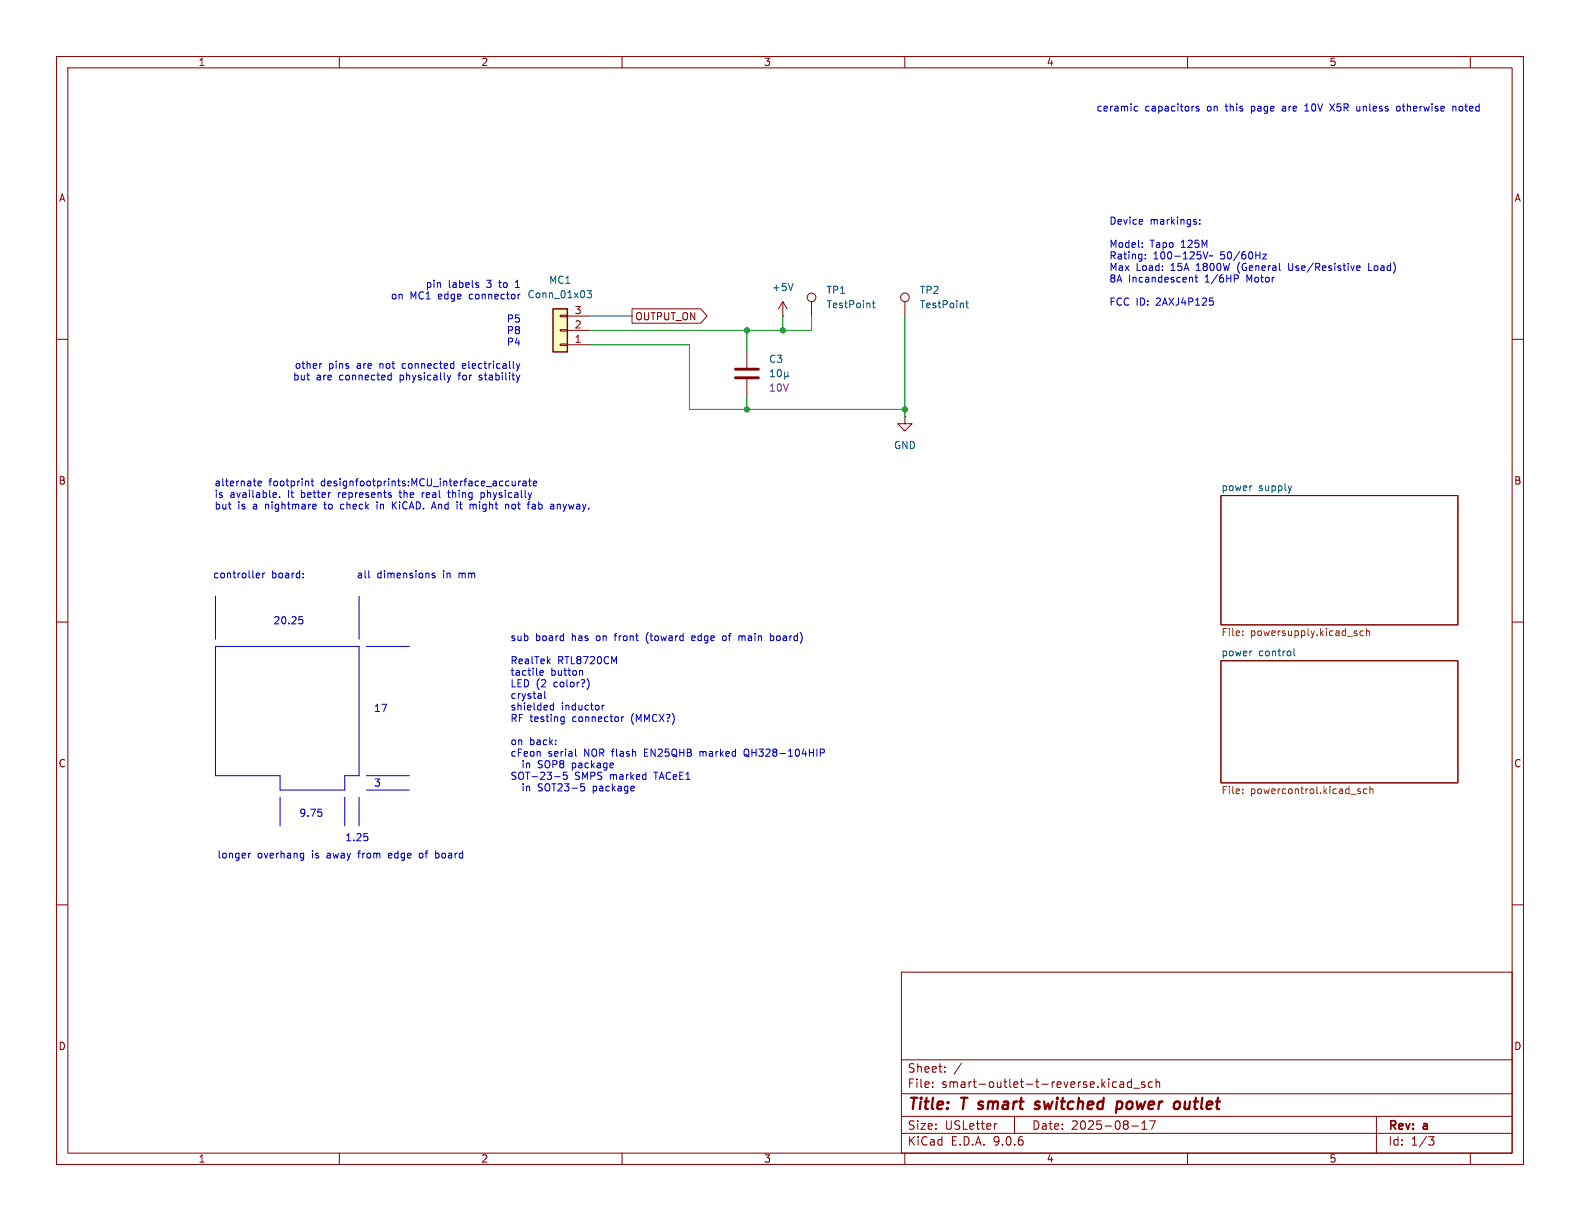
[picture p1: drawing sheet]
<svg xmlns="http://www.w3.org/2000/svg" width="279mm" height="216mm" viewBox="0 0 279 216" stroke-linecap="round" stroke-linejoin="round" font-family="sans-serif">
<g fill="none" stroke="#840000" stroke-width=".18">
<path d="M10 10h259.4v195.9h-259.4zM12 12h255.4v191.9h-255.4zM60 10v2M110 10v2M160 10v2M210 10v2M260 10v2M160 53.3v2.6M10 60h2M132.1 62.2v2.8M132.1 67.1v2.8M267.4 60h2"/>
<path d="M215.9 87.6h41.9v22.9h-41.9zM10 110h2M215.9 116.8h41.9v21.6h-41.9zM267.4 110h2M10 160h2M159.4 171.9h108v32h-108zM267.4 160h2M159.4 197.4h108M159.4 193.4h108M159.4 187.4h108M164.9 192.1v.2M164.9 191.4v.1"/>
<path d="M167.1 189.4v.2M167.1 188.7v.1M170 188l-1.3 1.9M176.3 198.7l-.3 .1M179.4 197.4v3M196.9 192.2h.5M196.9 191.4h.5M198.1 191.4h.5l.1 .9M198.7 191.6l-.5 .1a.29 .29 0 0 0-.2 .3 .29 .29 0 0 0 .2 .3l.5-.1M200.1 191.4l-.5-.1-.2 .3v.4l.1 .2h.6M200.1 190.8v1.5M200.1 199.1h1.2"/>
<path d="M200.4 192.4h1.2M201.9 199.7h.9M201.9 198.6l.5-.4v1.5M202.4 191.4l-.3-.1-.2 .2v.2l.5 .2v.3h-.5M203.8 191.4l-.4-.1-.3 .3v.4l.1 .2h.6M204.3 198.2l-.7 1.5M204.4 191.4l.2-.1 .4 .1 .1 .9M204.4 190.8v1.5M243.4 197.4v6.5M60 203.9v2M110 203.9v2M159.4 200.4h108"/>
<path d="M160 203.9v2M210 203.9v2M252.6 201h1l-.5 .6 .4 .1 .1 .5-.3 .3h-.4M260 203.9v2"/>
<circle cx="160" cy="52.6" r=".76"/>
</g>
<path d="M183.9 194.9a.49 .49 0 0 0-.8 .3v.1l.7 .2v.3l-.3 .3-.6-.1M197.8 194.8h.4l.2 .2v.7a.66 .66 0 0 1-.8 .4M209.6 194.8l-.1 1.2 .2 .1 .5-.1" fill="none" stroke="#840000" stroke-width=".4"/>
<g fill="none" stroke="#006464" stroke-width=".18">
<path d="M170.8 53.6h.5M171 53.2v1l.3 .2M136.2 66.6h.8M136.2 65.7l.4-.4v1.3M137.6 65.5l.2-.2a.68 .68 0 0 1 .4 .7 .68 .68 0 0 1-.4 .6l-.2-.1-.1-.4zM138.7 66.4l.2 .2h.2l.2-.2M138.7 65.8v1.2M139.3 66.4l.2 .2M139.3 65.8v.6M221.3 85.9h.1M228.4 85.9l-.3 .9M221.3 115.1h.1"/>
<path d="M228.8 114.7v1.1l.2 .2"/>
</g>
<g fill="none" stroke="#725600" stroke-width=".18">
<path d="M219.7 111.6v.1M219.7 112.3v.1M239.8 112l.2 .2-.2 .2M239.8 111.6h.1M241.1 111.6h-.4l-.2 .2 .1 .5h.5M241.6 111.7l.2-.1h.3l.1 .8M241.6 111.1v1.3M219.7 139.6v.1M240.1 139.7l.5 .4-.2 .2h-.3M240.6 139.6l-.3-.1-.2 .2M241.7 139.6l-.4-.1-.2 .2 .1 .6h.5M242.2 139.6l.2-.1 .3 .1 .1 .7"/>
<path d="M242.2 139.1v1.2M219.7 140.2v.1"/>
</g>
<path d="M130 65.3h4.1M130 66.8h4.1" fill="none" stroke="#840000" stroke-width=".51"/>
<path d="M97.8 54.6h2.5v7.6h-2.5z" fill="#ffffc2"/>
<path d="M97.8 54.6h2.5v7.6h-2.5z" fill="none" stroke="#840000" stroke-width=".25"/>
<g fill="none" stroke="#840000" stroke-width=".18">
<path d="M99.1 58.3h1.2v.2h-1.2zM99.1 55.8h1.2v.2h-1.2zM100.3 58.4h3.8M100.3 55.9h3.8M111.8 54.6h12.1l1.1 1.3-1.1 1.3h-12.1zM138.4 55.9h.1M138.4 53.3l-.7 1.3M138.4 53.3l.8 1.3M138.4 53.3v2.6M143.5 53.3v2.6M99.1 60.8h1.2v.3h-1.2zM100.3 61h3.8"/>
<path d="M160 73.7v1.2h1.3l-1.3 1.3-1.3-1.3h1.3M160 73.7h.1"/>
<circle cx="143.5" cy="52.6" r=".76"/>
</g>
<path d="M103.8 51.4h.8l-.4 .5 .3 .1v.5l-.1 .1-.6-.1M140.2 50.1l-.4 1.3M154.3 53.6h.4M154.4 53.2v1l.3 .2" fill="none" stroke="#006464" stroke-width=".18"/>
<g fill="none" stroke="#0000c2" stroke-width=".18">
<path d="M200.6 19.4l.2 .2h.4M201.2 18.8h-.4l-.2 .2M211 18.8h.1M212 18.8h-.3l-.2 .2 .1 .1 .4 .2v.3h-.5M226.9 18.8h-.1M226.9 19.1l-.2 .2 .2 .3M230.7 19.6h.8M230.7 18.7l.4-.3v1.2M235.1 18.4l.9 1.2M236 18.4l-.9 1.2M240.5 19.5l-.4 .1M240.5 18.8v.8"/>
<path d="M247 18.9l.2-.1 .3 .1 .1 .5-.1 .2h-.3l-.2-.1zM256.9 18.9l.2-.1h.3l.1 .8M256.9 18.8v.8M258.1 18.9v.6M202 38.9l.1 .2-.7 .1M211.4 39.2l.2 .2-.2 .3M211.4 38.8l.1 .1M212.2 39.5v.2M212.2 38.9v.1M84.3 50.4l.3 .1 .1 .1-.2 .2h-.3M84.3 50h.3M91.1 50.8h.8"/>
<path d="M91.3 49.9h-.2M92 52l-.4 .3M202 43.6v.1M202 43v.1M202.5 45.7v.1M202.5 45v.1M210.5 49l.4 .2v.7M211.3 49h.5M211.5 48.6v1.1l.3 .2M212.8 44.5l.4 1.3 .4-1.3M213.9 52.7h.6M214.3 53.2l.3 .2v.3l-.3 .3"/>
<path d="M214.5 45.2l-.7 .1M218.3 48.6l.6 .1M219 49l-.3 .3h-.4M223.3 44.9h.6l-.6 .9h.6M227.9 46.6v1l.2 .2M239.9 47.4l.6-.1v-.3h-.4l-.2 .2 .1 .6h.5M242 46.6v1.2h.6M56.9 64.3l-.2 .1M68.7 67.1h.5M68.7 66.4h.5M69.2 65.9v1.3M79.1 66.3l.3 .9"/>
<path d="M79.4 67.2l-.2 .3M79.7 66.3l-.3 .9M81.9 64.3l-.1 .2v.5l.1 .1M82.4 64.6l-.6 .1M84.7 67.1l.1 .1M84.8 66.4l-.1 .2 .2 .2M91.3 64.3l.3 .8M91.6 65.1l-.3 .5M91.9 64.3l-.3 .8M91.9 66.3l-.3 .9M45.6 85.5l.6-.1v-.3h-.4l-.2 .1 .1 .7h.5M48.8 87.9l-.3 .1"/>
<path d="M48.8 87.2l.1 .2-.6 .1M49.4 87.8v.2M54.5 85.1l.1 .8M55 85.1h.5M55.2 84.6v1.1l.3 .2M55.5 89.2h.3l.1 .3-.6 .1M55.8 89.9l-.3 .1M60.3 89.2l-.1 .6 .2 .2M66.7 89.2v.8M69.2 87.6v.3M69.4 88.7v1.3M69.6 89.3l.5 .7"/>
<path d="M70.1 88.7l-.7 .8M70.7 86.7l.1 1.2M74.7 87.1v.9M74.8 87.2l-.1 .2M76.3 90l.4-1.3 .4 1.3M76.4 89.6h.6M79.3 86.7v1.1l.3 .2M81.4 88.7v1.1l.3 .2M83.7 89.2v.1M84.1 89.2l.1 .8M85.1 87.1v1.3M85.5 87.2l.2 .2-.1 .4-.2 .2-.3-.1"/>
<path d="M89.9 85.1h.1M89.9 89.2l.1 .8M90 85.9h-.1M90.6 85.1v.8h.3l.2-.1M90.6 89.2l-.1 .6 .2 .2M91.1 85.1v.8M91.7 85.1v.8M92.1 85.1l-.4 .2M92.5 85.1h.5v.8M93 85.4h-.4l-.2 .2 .2 .3h.4M93.5 85.1h.4M93.6 84.6v1.1l.3 .2"/>
<path d="M94.3 85.5l.6-.1v-.3h-.4l-.2 .1 .1 .7h.5M94.5 89.2l.2 .1v.7M94.7 89.9l-.5 .1M94.7 89.5h-.5M98.5 89.3l.4-.1 .2 .1M98.5 89.2v.8M38.1 114.3h25.4v22.9h-2.5v2.5h-11.5v-2.5h-11.4zM38.1 105.4v7.6M45.4 102.1h.5M45.4 101.4l.3-.1 .2 .3-.6 .2M46.5 101.3v.9M46.8 101.3l-.3 .3"/>
<path d="M52.9 109h.6M53 109.5h.3l.3 .3-.2 .5h-.4M53.6 101.4v.1M53.6 102.1v.1M63.5 105.4v7.6M64.8 114.3h7.6M65.2 102l.2 .2M76.9 101.4l-.3-.1-.2 .2 .1 .2 .4 .1v.3h-.5M95.5 119l.6-.1-.1-.3h-.3l-.2 .1v.7h.5M102.7 118.6l.3 .1v.7M114.4 112.2l-.1 .5 .1 .7M122.7 112.4h-.2l-.2 .2 .1 .6 .3 .1"/>
<path d="M122.9 112.7l-.6 .2M128.3 112.5l-.3-.1-.2 .3v.5l.2 .1 .3-.1M130.8 112.4l.4 .2M131.2 112.6v.7M131.4 112.4l-.2 .2M136.2 112.5l.4-.1 .2 .3-.1 .5h-.5M136.2 112v1.3M64.8 137.2h7.6M64.8 139.7h7.6M96.3 122.2v1.1l.2 .2M97.9 124.8l-.4-.1-.2 .2 .1 .6h.5M97.9 124.3v1.2"/>
<path d="M98.1 137.3h.9M99.4 126.7l.4 .1M99.6 136.5v.6l.2-.1 .4 .1 .1 .5-.2 .2-.5-.1M99.8 126.7v1.1l-.2 .2h-.3M99.8 127.5l-.4 .1M101.8 132.5v1l.1 .2M103.2 139.1l.2 .2v.3l-.2 .3M103.9 120.1a1.49 1.49 0 0 1 0 1.8M106.5 124.7v.8M106.8 124.7l-.3 .2M109.9 126.7v.9M110.3 126.7l-.4 .3"/>
<path d="M123.8 132.9v.8M124 132.9l-.2 .1M131.8 133.4h.1M132.1 132.5a.43 .43 0 0 0-.5 .4v.4a.43 .43 0 0 0 .5 .4M145.1 132.5h.4l.3 .2-.1 .4h-.6M44 150.9v.8M44.3 150.9l-.3 .2M49.5 141v5.1M53.3 150.9h.4M53.7 150.9v1l-.1 .2h-.3M53.7 151.7h-.4M56.3 143.1h.6"/>
<path d="M56.8 143.6l.1 .2-.1 .5M61 141v5.1M63.5 141v5.1M64.4 147.4h.6M64.9 147.9l.2 .2-.2 .5M68.9 150.9l-.2 .1v.5l.2 .2M69.3 151.2l-.6 .1M74.6 150.9h-.3l-.2 .2 .1 .5 .4 .1M77 150.9h.4l.2 .1M77.6 151.6l-.2 .1h-.4"/>
</g>
<path d="M104.1 55.9h7.7M132.1 58.4v3.8M138.4 55.9v2.5M143.5 55.9v2.5h-39.4M160 55.9v17.8M104.1 61h17.8v11.4h38.1M132.1 69.9v2.5" fill="none" stroke="#009600" stroke-width=".18"/>
<g fill="#009600" stroke="#009600" stroke-width=".18">
<circle cx="132.1" cy="72.4" r=".46"/>
<circle cx="138.4" cy="58.4" r=".46"/>
<circle cx="132.1" cy="58.4" r=".46"/>
<circle cx="160" cy="72.4" r=".46"/>
</g>
<g font-size="2.8" fill="#840000">
<text x="160.4" y="196.8">Title:</text>
<text x="170.1" y="196.8">T smart</text>
<text x="184.7" y="196.8">switched</text>
<text x="199.9" y="196.8">power</text>
<text x="210.9" y="196.8">outlet</text>
</g>
<g font-size="2.1" fill="#840000">
<text x="160.4" y="189.9">Sheet:</text>
<text x="160.4" y="192.6">File:</text>
<text x="166.5" y="192.6">smart-outlet-t-reverse.kicad_sch</text>
<text x="160.4" y="202.8">KiCad</text>
<text x="160.4" y="200">Size:</text>
<text x="167.1" y="200">USLetter</text>
<text x="168.1" y="202.8">E.D.A.</text>
<text x="175.7" y="202.8">9.0.6</text>
<text x="182.4" y="200">Date:</text>
<text x="189.4" y="200">2025-08-17</text>
<text x="245.4" y="200.2">Rev:</text>
<text x="245.4" y="202.8">Id:</text>
<text x="249.5" y="202.8">1/3</text>
<text x="251.8" y="200.2">a</text>
</g>
<g font-size="1.8" fill="#840000">
<text x="35" y="11.9">1</text>
<text x="85" y="11.9">2</text>
<text x="135" y="11.9">3</text>
<text x="185" y="11.9">4</text>
<text x="235" y="11.9">5</text>
<text x="10.3" y="35.9">A</text>
<text x="267.7" y="35.9">A</text>
<text x="112.2" y="56.8">OUTPUT_ON</text>
<text x="10.3" y="85.9">B</text>
<text x="267.7" y="85.9">B</text>
<text x="10.3" y="135.9">C</text>
<text x="267.7" y="135.9">C</text>
<text x="10.3" y="185.9">D</text>
<text x="267.7" y="185.9">D</text>
<text x="35" y="205.8">1</text>
<text x="85" y="205.8">2</text>
<text x="135" y="205.8">3</text>
<text x="185" y="205.8">4</text>
<text x="235" y="205.8">5</text>
</g>
<g font-size="1.8" fill="#0000c2">
<text x="193.8" y="19.9">ceramic</text>
<text x="202.5" y="19.9">capacitors</text>
<text x="213.6" y="19.9">on</text>
<text x="217" y="19.9">this</text>
<text x="221.7" y="19.9">page</text>
<text x="227.4" y="19.9">are</text>
<text x="231.6" y="19.9">10V</text>
<text x="236.3" y="19.9">X5R</text>
<text x="241.1" y="19.9">unless</text>
<text x="248.4" y="19.9">otherwise</text>
<text x="258.5" y="19.9">noted</text>
<text x="196.1" y="39.9">Device</text>
<text x="203.4" y="39.9">markings:</text>
<text x="196.1" y="44">Model:</text>
<text x="196.1" y="46.1">Rating:</text>
<text x="203.4" y="44">Tapo</text>
<text x="203.9" y="46.1">100-125V~</text>
<text x="209" y="44">125M</text>
<text x="215.9" y="46.1">50/60Hz</text>
<text x="69" y="53.2">on</text>
<text x="72.5" y="53.2">MC1</text>
<text x="75.2" y="51.1">pin</text>
<text x="77.6" y="53.2">edge</text>
<text x="79.3" y="51.1">labels</text>
<text x="83.2" y="53.2">connector</text>
<text x="86.2" y="51.1">3</text>
<text x="88.6" y="51.1">to</text>
<text x="91.6" y="51.1">1</text>
<text x="196.1" y="48.1">Max</text>
<text x="196.1" y="50.2">8A</text>
<text x="199.6" y="50.2">Incandescent</text>
<text x="200.9" y="48.1">Load:</text>
<text x="207.1" y="48.1">15A</text>
<text x="211.8" y="48.1">1800W</text>
<text x="213.2" y="50.2">1/6HP</text>
<text x="219.3" y="48.1">(General</text>
<text x="220.7" y="50.2">Motor</text>
<text x="228.5" y="48.1">Use/Resistive</text>
<text x="242.8" y="48.1">Load)</text>
<text x="89.5" y="57.2">P5</text>
<text x="89.5" y="59.3">P8</text>
<text x="196.1" y="54.3">FCC ID:</text>
<text x="204.5" y="54.3">2AXJ4P125</text>
<text x="52" y="65.4">other</text>
<text x="58.1" y="65.4">pins</text>
<text x="63.2" y="65.4">are</text>
<text x="67.4" y="65.4">not</text>
<text x="71.6" y="65.4">connected</text>
<text x="82.4" y="65.4">electrically</text>
<text x="89.5" y="61.3">P4</text>
<text x="51.7" y="67.5">but</text>
<text x="55.9" y="67.5">are</text>
<text x="60.1" y="67.5">connected</text>
<text x="71" y="67.5">physically</text>
<text x="81.6" y="67.5">for</text>
<text x="85.4" y="67.5">stability</text>
<text x="37.8" y="86.2">alternate</text>
<text x="37.8" y="88.2">is</text>
<text x="40.6" y="88.2">available.</text>
<text x="47.5" y="86.2">footprint</text>
<text x="51" y="88.2">It</text>
<text x="53.5" y="88.2">better</text>
<text x="56.9" y="86.2">designfootprints:MCU_interface_accurate</text>
<text x="60.2" y="88.2">represents</text>
<text x="71.3" y="88.2">the</text>
<text x="75.5" y="88.2">real</text>
<text x="80.3" y="88.2">thing</text>
<text x="86.3" y="88.2">physically</text>
<text x="37.8" y="90.3">but</text>
<text x="42" y="90.3">is</text>
<text x="44.8" y="90.3">a</text>
<text x="47.2" y="90.3">nightmare</text>
<text x="57.8" y="90.3">to</text>
<text x="60.9" y="90.3">check</text>
<text x="67.5" y="90.3">in</text>
<text x="70.4" y="90.3">KiCAD.</text>
<text x="77.7" y="90.3">And</text>
<text x="82.2" y="90.3">it</text>
<text x="84.8" y="90.3">might</text>
<text x="91.2" y="90.3">not</text>
<text x="95.4" y="90.3">fab</text>
<text x="99.6" y="90.3">anyway.</text>
<text x="37.6" y="102.5">controller</text>
<text x="48" y="102.5">board:</text>
<text x="63" y="102.5">all</text>
<text x="66.6" y="102.5">dimensions</text>
<text x="78.5" y="102.5">in</text>
<text x="81.4" y="102.5">mm</text>
<text x="48.3" y="110.6">20.25</text>
<text x="90.2" y="113.6">sub</text>
<text x="94.7" y="113.6">board</text>
<text x="101.2" y="113.6">has</text>
<text x="105.7" y="113.6">on</text>
<text x="109.2" y="113.6">front</text>
<text x="114.9" y="113.6">(toward</text>
<text x="123.2" y="113.6">edge</text>
<text x="128.8" y="113.6">of</text>
<text x="131.9" y="113.6">main</text>
<text x="137.7" y="113.6">board)</text>
<text x="90.2" y="117.7">RealTek</text>
<text x="90.2" y="119.7">tactile</text>
<text x="97.4" y="119.7">button</text>
<text x="98.6" y="117.7">RTL8720CM</text>
<text x="90.2" y="121.7">LED (2</text>
<text x="90.2" y="123.8">crystal</text>
<text x="90.2" y="125.8">shielded</text>
<text x="98" y="121.7">color?)</text>
<text x="99.3" y="125.8">inductor</text>
<text x="66" y="126.1">17</text>
<text x="90.2" y="127.9">RF testing</text>
<text x="90.2" y="132">on</text>
<text x="93.6" y="132">back:</text>
<text x="101.3" y="127.9">connector</text>
<text x="111.9" y="127.9">(MMCX?)</text>
<text x="90.2" y="134">cFeon</text>
<text x="92.5" y="136.1">in</text>
<text x="95.4" y="136.1">SOP8</text>
<text x="96.9" y="134">serial</text>
<text x="101.6" y="136.1">package</text>
<text x="103.4" y="134">NOR flash</text>
<text x="114.4" y="134">EN25QHB</text>
<text x="124.4" y="134">marked</text>
<text x="132.5" y="134">QH328-104HIP</text>
<text x="66" y="139.3">3</text>
<text x="90.2" y="138.1">SOT-23-5</text>
<text x="92.5" y="140.1">in</text>
<text x="95.4" y="140.1">SOT23-5</text>
<text x="101.6" y="138.1">SMPS</text>
<text x="105.3" y="140.1">package</text>
<text x="107.9" y="138.1">marked</text>
<text x="116" y="138.1">TACeE1</text>
<text x="52.8" y="144.6">9.75</text>
<text x="61" y="148.9">1.25</text>
<text x="38.4" y="152">longer</text>
<text x="45.5" y="152">overhang</text>
<text x="55.3" y="152">is</text>
<text x="58.1" y="152">away</text>
<text x="63.8" y="152">from</text>
<text x="69.4" y="152">edge</text>
<text x="75" y="152">of</text>
<text x="78.1" y="152">board</text>
</g>
<g font-size="1.8" fill="#006464">
<text x="93.2" y="52.9">Conn_01x03</text>
<text x="97" y="50.4">MC1</text>
<text x="136.4" y="51.7">+5V</text>
<text x="146.1" y="52.2">TP1</text>
<text x="162.6" y="52.2">TP2</text>
<text x="146.1" y="54.7">TestPoint</text>
<text x="162.6" y="54.7">TestPoint</text>
<text x="135.9" y="64.4">C3</text>
<text x="158" y="79.6">GND</text>
<text x="215.9" y="86.9">power</text>
<text x="222.6" y="86.9">supply</text>
<text x="215.9" y="116.1">power</text>
<text x="222.6" y="116.1">control</text>
</g>
<g font-size="1.8" fill="#a90000">
<text x="101.5" y="58.2">2</text>
<text x="101.5" y="55.6">3</text>
<text x="101.5" y="60.7">1</text>
</g>
<text font-size="1.8" fill="#840084" x="135.9" y="69.4">10V</text>
<g font-size="1.8" fill="#725600">
<text x="215.9" y="112.8">File:</text>
<text x="221.1" y="112.8">powersupply.kicad_sch</text>
<text x="215.9" y="140.7">File:</text>
<text x="221.1" y="140.7">powercontrol.kicad_sch</text>
</g>
</svg>
